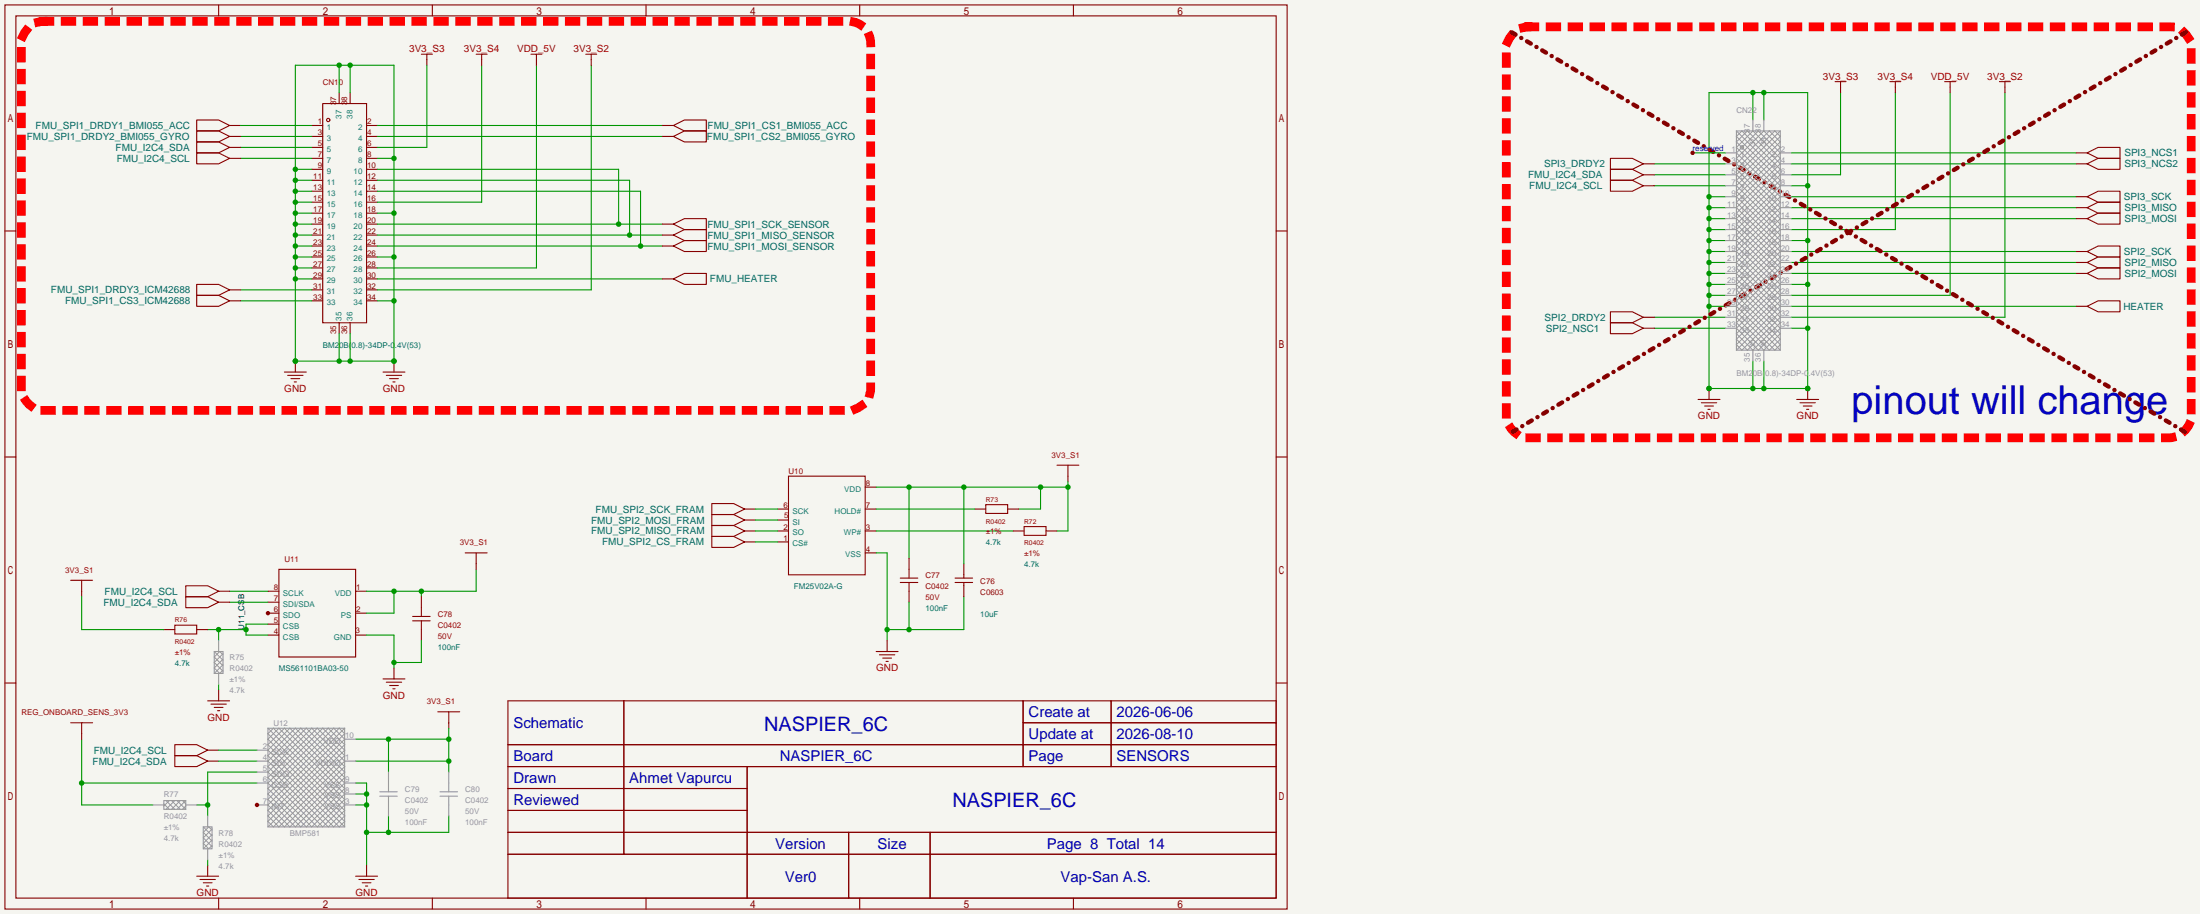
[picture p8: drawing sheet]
<svg xmlns="http://www.w3.org/2000/svg" width="510mm" height="212mm" viewBox="0 0 510 212" stroke-linecap="round" stroke-linejoin="round" font-family="sans-serif">
<path d="M0 0h509.9v211.8h-509.9z" fill="#f5f5f0"/>
<g fill="none" stroke="#850000" stroke-width=".25">
<path d="M1.1 1.1h297.2v209.6h-297.2zM3.7 3.7h292.1v204.5h-292.1zM50.7 1.1v2.6M100.2 1.1v2.6M149.7 1.1v2.6M199.3 1.1v2.6M248.8 1.1v2.6M1.1 53.5h2.6M295.8 53.5h2.5M1.1 105.9h2.6M165 116.7h5.1l2.5 1.3-2.5 1.3h-5.1zM165 119.3h5.1l2.5 1.2-2.5 1.3h-5.1z"/>
<path d="M172.6 118h2.5M180.2 118h2.6M182.8 110.4h17.7v22.8h-17.7zM200.5 118h2.6M200.5 112.9h2.6M245 107.8h5.1M247.5 107.8v3.8M295.8 105.9h2.5M165 124.3h5.1l2.5 1.3-2.5 1.3h-5.1zM165 121.8h5.1l2.5 1.3-2.5 1.2h-5.1zM172.6 125.6h2.5M172.6 123.1h2.5"/>
<path d="M172.6 120.5h2.5M180.2 125.6h2.6M180.2 123.1h2.6M180.2 120.5h2.6M200.5 123.1h2.6M200.5 128.1h2.6M1.1 158.3h2.6M295.8 158.3h2.5M117.7 162.4h178.1v45.8h-178.1zM117.7 172.6h178.1M117.7 177.7h178.1M144.6 162.4v35.6"/>
<path d="M173.2 177.7v30.5M237.1 162.4v15.3M237.1 167.5h58.7M257.5 162.4v15.3M117.7 182.8h55.5M117.7 192.9h178.1M117.7 187.8h55.5M117.7 198h178.1M196.7 192.9v15.3M215.6 192.9v15.3M50.7 208.2v2.5M100.2 208.2v2.5"/>
<path d="M149.7 208.2v2.5M199.3 208.2v2.5M248.8 208.2v2.5"/>
</g>
<path d="M175.1 118h5.1M203.1 112.9h44.4M210.7 112.9v16.5M223.4 112.9v17.8M241.2 112.9v5.1h-5.1M247.5 111.6v11.5h-2.5M175.1 125.6h5.1M175.1 123.1h5.1M175.1 120.5h5.1" fill="none" stroke="#009600" stroke-width=".25"/>
<g fill="#009600">
<circle cx="247.5" cy="112.9" r=".63"/>
<circle cx="241.2" cy="112.9" r=".63"/>
<circle cx="223.4" cy="112.9" r=".63"/>
<circle cx="210.7" cy="112.9" r=".63"/>
</g>
<path d="M208.7 135h4M208.7 134h4M210.7 129.4v4.6M210.7 135v4.6" fill="none" stroke="#850000" stroke-width=".25"/>
<path d="M203.1 118h22.8M203.1 123.1h31.7M203.1 128.1h2.5v20.4M210.7 139.6v6.3M223.4 138.3v7.6h-17.8" fill="none" stroke="#009600" stroke-width=".25"/>
<g fill="#009600">
<circle cx="210.7" cy="145.9" r=".63"/>
<circle cx="205.6" cy="145.9" r=".63"/>
</g>
<g fill="none" stroke="#850000" stroke-width=".25">
<path d="M225.9 118h2.6M228.5 117h5.1v2h-5.1zM233.6 118h2.5M64.6 132h17.8v20.3h-17.8zM82.4 137h2.6M234.8 123.1h2.6M237.4 122h5v2.1h-5zM242.4 123.1h2.6M62.1 142.1h2.5M62.1 147.2h2.5M62.1 144.7h2.5M82.4 142.1h2.6"/>
<path d="M82.4 147.2h2.6M203.1 151h5.1M203.8 151.8h3.6M204.6 152.5h2M205.4 153.3h.5M205.6 148.5v2.5"/>
</g>
<circle cx="62.1" cy="142.1" r=".51" fill="#850000"/>
<path d="M62.1 139.6h2.5M62.1 137h2.5" fill="none" stroke="#850000" stroke-width=".25"/>
<path d="M91.3 137v5.1h-6.3M97.7 137v1.3M110.4 132v5h-25.4" fill="none" stroke="#009600" stroke-width=".25"/>
<g fill="#009600">
<circle cx="91.3" cy="137" r=".63"/>
<circle cx="97.7" cy="137" r=".63"/>
</g>
<path d="M97.7 138.3v4.6M107.8 128.1h5.1M110.4 128.1v3.9M95.6 143.9h4.1M95.6 142.9h4.1M97.7 143.9v4.6" fill="none" stroke="#850000" stroke-width=".25"/>
<path d="M85 147.2h6.3v7.6M97.7 148.5v5h-6.4" fill="none" stroke="#009600" stroke-width=".25"/>
<circle cx="91.3" cy="153.5" r=".63" fill="#009600"/>
<path d="M43.1 135.8h5l2.6 1.2-2.6 1.3h-5zM43.1 138.3h5l2.6 1.3-2.6 1.2h-5zM50.7 137h2.5M50.7 139.6h2.5M88.8 157.4h5.1M89.5 158.1h3.6M90.3 158.9h2M91.1 159.6h.5M91.3 154.8v2.6" fill="none" stroke="#850000" stroke-width=".25"/>
<path d="M53.2 139.6h8.9M53.2 137h8.9M48.1 145.9h8.9M50.7 145.9v2.6M62.1 144.7h-5.1v2.5h5.1" fill="none" stroke="#009600" stroke-width=".25"/>
<g fill="#009600">
<circle cx="57" cy="145.9" r=".63"/>
<circle cx="50.7" cy="145.9" r=".63"/>
</g>
<g fill="none" stroke="#850000" stroke-width=".25">
<path d="M16.4 134.5h5.1M18.9 134.5v3.8M38 145.9h2.5M40.5 144.9h5.1v2h-5.1zM45.6 145.9h2.5M50.7 159.9v2.5M40.5 172.6h5.1l2.5 1.3-2.5 1.2h-5.1zM40.5 175.1h5.1l2.5 1.3-2.5 1.3h-5.1zM48.1 162.4h5.1M48.1 173.9h2.6M48.1 176.4h2.6M48.9 163.2h3.6"/>
<path d="M49.7 164h2M50.4 164.7h.5"/>
</g>
<path d="M18.9 138.3v7.6h19.1M50.7 158.6v1.3M18.9 171.3v15.3h16.5M50.7 173.9h8.9M50.7 176.4h8.9M18.9 181.5h40.7" fill="none" stroke="#009600" stroke-width=".25"/>
<circle cx="18.9" cy="181.5" r=".63" fill="#009600"/>
<path d="M16.4 167.5h5.1M18.9 167.5v3.8M101.5 165h5.1M104 165v3.8" fill="none" stroke="#850000" stroke-width=".25"/>
<path d="M82.4 176.4h21.6M82.4 171.3h21.6M90 171.3v7.6M104 168.8v10.1" fill="none" stroke="#009600" stroke-width=".25"/>
<g fill="#009600">
<circle cx="104" cy="171.3" r=".63"/>
<circle cx="104" cy="176.4" r=".63"/>
<circle cx="90" cy="171.3" r=".63"/>
</g>
<path d="M82.4 181.5h2.6v19M82.4 186.6h2.6M82.4 184h2.6M90 189.1v3.8M104 189.1v3.8h-19" fill="none" stroke="#009600" stroke-width=".25"/>
<g fill="#009600">
<circle cx="90" cy="192.9" r=".63"/>
<circle cx="85" cy="192.9" r=".63"/>
<circle cx="85" cy="186.6" r=".63"/>
<circle cx="85" cy="184" r=".63"/>
</g>
<path d="M82.4 203.1h5.1M83.2 203.8h3.5M83.9 204.6h2.1M84.7 205.4h.5M85 200.5v2.6" fill="none" stroke="#850000" stroke-width=".25"/>
<path d="M59.6 178.9h-11.5v10.2M45.6 186.6h2.5" fill="none" stroke="#009600" stroke-width=".25"/>
<circle cx="48.1" cy="186.6" r=".63" fill="#009600"/>
<g fill="none" stroke="#850000" stroke-width=".25">
<path d="M45.6 35.4h5.1l2.5 1.3-2.5 1.3h-5.1zM45.6 32.9h5.1l2.5 1.3-2.5 1.2h-5.1zM53.2 34.2h2.6M53.2 36.7h2.6M72.3 29.1h2.5M72.3 31.6h2.5M72.3 34.2h2.5M72.3 36.7h2.5M72.3 39.2h2.5M74.8 24h10.2v50.8h-10.2zM78.6 21.5v2.5M81.2 21.5v2.5"/>
<path d="M85 29.1h2.5M85 31.6h2.5M85 34.2h2.5M85 36.7h2.5M85 39.2h2.5M72.3 41.8h2.5M72.3 44.3h2.5M72.3 59.6h2.5M72.3 46.9h2.5M72.3 57h2.5M72.3 49.4h2.5M72.3 54.5h2.5"/>
<path d="M72.3 51.9h2.5M85 41.8h2.5M85 44.3h2.5M85 59.6h2.5M85 46.9h2.5M85 57h2.5M85 49.4h2.5M85 54.5h2.5M85 51.9h2.5M72.3 69.7h2.5M72.3 67.2h2.5M72.3 64.6h2.5"/>
<path d="M72.3 62.1h2.5M78.6 74.8v2.5M81.2 74.8v2.5M85 69.7h2.5M85 67.2h2.5M85 64.6h2.5M85 62.1h2.5M45.6 203.1h5.1M46.4 203.8h3.5M47.1 204.6h2M47.9 205.4h.5M48.1 200.5v2.6"/>
<circle cx="76.1" cy="27.8" r=".38"/>
</g>
<path d="M55.8 31.6h16.5M55.8 34.2h16.5M55.8 36.7h16.5M87.5 39.2h55.9v12.7M87.5 51.9h66M55.8 67.2h16.5M55.8 69.7h16.5M48.1 199.3v1.2" fill="none" stroke="#009600" stroke-width=".25"/>
<circle cx="143.4" cy="51.9" r=".63" fill="#009600"/>
<path d="M87.5 41.8h58.4v12.7M87.5 54.5h66" fill="none" stroke="#009600" stroke-width=".25"/>
<circle cx="145.9" cy="54.5" r=".63" fill="#009600"/>
<g fill="none" stroke="#009600" stroke-width=".25">
<path d="M68.5 15.1h22.8v68.6h-22.8zM78.6 15.1v6.4M81.2 15.1v6.4M98.9 15.1v19.1h-11.4M68.5 39.2h3.8M87.5 29.1h66M87.5 31.6h66M87.5 36.7h3.8M68.5 59.6h3.8M68.5 57h3.8M68.5 54.5h3.8M68.5 51.9h3.8"/>
<path d="M68.5 49.4h3.8M68.5 46.9h3.8M68.5 44.3h3.8M68.5 41.8h3.8M87.5 59.6h3.8M87.5 49.4h3.8M68.5 64.6h3.8M68.5 62.1h3.8M78.6 77.3v6.4M81.2 77.3v6.4M87.5 69.7h3.8"/>
</g>
<g fill="#009600">
<circle cx="78.6" cy="83.7" r=".63"/>
<circle cx="68.5" cy="83.7" r=".63"/>
<circle cx="68.5" cy="64.6" r=".63"/>
<circle cx="68.5" cy="62.1" r=".63"/>
<circle cx="68.5" cy="59.6" r=".63"/>
<circle cx="68.5" cy="57" r=".63"/>
<circle cx="68.5" cy="54.5" r=".63"/>
<circle cx="68.5" cy="51.9" r=".63"/>
<circle cx="68.5" cy="49.4" r=".63"/>
<circle cx="68.5" cy="46.9" r=".63"/>
<circle cx="68.5" cy="44.3" r=".63"/>
<circle cx="68.5" cy="41.8" r=".63"/>
<circle cx="68.5" cy="39.2" r=".63"/>
<circle cx="78.6" cy="15.1" r=".63"/>
<circle cx="81.2" cy="15.1" r=".63"/>
<circle cx="91.3" cy="36.7" r=".63"/>
<circle cx="91.3" cy="49.4" r=".63"/>
<circle cx="91.3" cy="59.6" r=".63"/>
<circle cx="91.3" cy="69.7" r=".63"/>
<circle cx="91.3" cy="83.7" r=".63"/>
<circle cx="81.2" cy="83.7" r=".63"/>
</g>
<path d="M111.6 15.1v31.8h-24.1M124.3 15.1v47h-36.8M137 15.1v52.1h-49.5" fill="none" stroke="#009600" stroke-width=".25"/>
<path d="M97.7 12.6h2.5M98.9 12.6v2.5M110.4 12.6h2.5M111.6 12.6v2.5M123.1 12.6h2.5M124.3 12.6v2.5M135.8 12.6h2.5M137 12.6v2.5M68.5 83.7v2.5" fill="none" stroke="#850000" stroke-width=".25"/>
<circle cx="68.5" cy="83.7" r=".63" fill="#009600"/>
<path d="M65.9 86.2h5.1M66.7 87h3.5M67.4 87.8h2.1M68.2 88.5h.5M91.3 83.7v2.5" fill="none" stroke="#850000" stroke-width=".25"/>
<circle cx="91.3" cy="83.7" r=".63" fill="#009600"/>
<path d="M88.8 86.2h5.1M89.5 87h3.6M90.3 87.8h2M91.1 88.5h.5" fill="none" stroke="#850000" stroke-width=".25"/>
<path d="M87.5 44.3h61v12.7M87.5 57h66" fill="none" stroke="#009600" stroke-width=".25"/>
<circle cx="148.5" cy="57" r=".63" fill="#009600"/>
<g fill="none" stroke="#009600" stroke-width=".25">
<path d="M383.4 38h16.5M396.1 21.5h22.9v68.5h-22.9zM406.3 21.5v6.3M408.8 21.5v6.3M415.2 38h66M415.2 35.4h66M426.6 21.5v19h-11.4M383.4 40.5h16.5M383.4 43.1h16.5M396.1 45.6h3.8M396.1 48.1h3.8M396.1 58.3h3.8"/>
<path d="M396.1 55.8h3.8M396.1 53.2h3.8M396.1 50.7h3.8M415.2 43.1h3.8M415.2 45.6h66M415.2 48.1h66M415.2 55.8h3.8M87.5 64.6h66M383.4 73.5h16.5M383.4 76.1h16.5M396.1 71h3.8M396.1 68.5h3.8"/>
<path d="M396.1 65.9h3.8M396.1 63.4h3.8M396.1 60.8h3.8M415.2 76.1h3.8M415.2 65.9h3.8M406.3 83.7v6.3M408.8 83.7v6.3"/>
</g>
<g fill="none" stroke="#850000" stroke-width=".25">
<path d="M45.6 27.8h5.1l2.5 1.3-2.5 1.3h-5.1zM45.6 30.4h5.1l2.5 1.2-2.5 1.3h-5.1zM53.2 31.6h2.6M53.2 29.1h2.6M153.5 31.6h2.6M153.5 29.1h2.6M156.1 31.6l2.5-1.2h5.1v2.5h-5.1zM156.1 29.1l2.5-1.3h5.1v2.6h-5.1zM373.3 36.7h5l2.6 1.3-2.6 1.2h-5zM373.3 39.2h5l2.6 1.3-2.6 1.3h-5zM380.9 38h2.5M481.2 38h2.5"/>
<path d="M481.2 35.4h2.5M483.7 38l2.6-1.3h5.1v2.5h-5.1zM483.7 35.4l2.6-1.2h5.1v2.5h-5.1zM153.5 51.9h2.6M153.5 54.5h2.6M153.5 57h2.6M156.1 51.9l2.5-1.2h5.1v2.5h-5.1zM156.1 54.5l2.5-1.3h5.1v2.6h-5.1zM156.1 57l2.5-1.2h5.1v2.5h-5.1zM373.3 41.8h5l2.6 1.3-2.6 1.2h-5zM380.9 43.1h2.5M380.9 40.5h2.5"/>
<path d="M481.2 48.1h2.5M481.2 45.6h2.5M483.7 48.1l2.6-1.2h5.1v2.5h-5.1zM483.7 45.6l2.6-1.3h5.1v2.6h-5.1zM45.6 68.5h5.1l2.5 1.2-2.5 1.3h-5.1zM45.6 65.9h5.1l2.5 1.3-2.5 1.3h-5.1zM53.2 69.7h2.6M53.2 67.2h2.6M153.5 64.6h2.6M156.1 64.6l2.5-1.2h5.1v2.5h-5.1zM373.3 74.8h5l2.6 1.3-2.6 1.2h-5zM373.3 72.3h5l2.6 1.2-2.6 1.3h-5z"/>
<path d="M380.9 76.1h2.5M380.9 73.5h2.5"/>
</g>
<path d="M10 5h186.7a5.1 5.1 0 0 1 5.1 5v80a5.4 5.4 0 0 1-5.1 5.1h-186.7a5.4 5.4 0 0 1-5-5.1v-80a5.4 5.4 0 0 1 5-5" fill="none" stroke="#f00" stroke-width="2" stroke-dasharray="1.5 3.6"/>
<g fill="#009600">
<circle cx="406.3" cy="90" r=".63"/>
<circle cx="396.1" cy="90" r=".63"/>
<circle cx="396.1" cy="71" r=".63"/>
<circle cx="396.1" cy="68.5" r=".63"/>
<circle cx="396.1" cy="65.9" r=".63"/>
<circle cx="396.1" cy="63.4" r=".63"/>
<circle cx="396.1" cy="60.8" r=".63"/>
<circle cx="396.1" cy="58.3" r=".63"/>
<circle cx="396.1" cy="55.8" r=".63"/>
<circle cx="396.1" cy="53.2" r=".63"/>
<circle cx="396.1" cy="50.7" r=".63"/>
<circle cx="396.1" cy="48.1" r=".63"/>
<circle cx="396.1" cy="45.6" r=".63"/>
<circle cx="406.3" cy="21.5" r=".63"/>
<circle cx="408.8" cy="21.5" r=".63"/>
<circle cx="419" cy="43.1" r=".63"/>
<circle cx="419" cy="55.8" r=".63"/>
<circle cx="419" cy="65.9" r=".63"/>
<circle cx="419" cy="76.1" r=".63"/>
<circle cx="419" cy="90" r=".63"/>
<circle cx="408.8" cy="90" r=".63"/>
</g>
<path d="M439.3 21.5v31.7h-24.1M452 21.5v47h-36.8M464.7 21.5v52h-49.5" fill="none" stroke="#009600" stroke-width=".25"/>
<path d="M425.3 18.9h2.6M426.6 18.9v2.6M438 18.9h2.6M439.3 18.9v2.6M450.7 18.9h2.6M452 18.9v2.6M463.4 18.9h2.6M464.7 18.9v2.6M396.1 90v2.6" fill="none" stroke="#850000" stroke-width=".25"/>
<circle cx="396.1" cy="90" r=".63" fill="#009600"/>
<path d="M393.6 92.6h5.1M394.3 93.3h3.6M395.1 94.1h2M395.9 94.9h.5M419 90v2.6" fill="none" stroke="#850000" stroke-width=".25"/>
<circle cx="419" cy="90" r=".63" fill="#009600"/>
<g fill="none" stroke="#850000" stroke-width=".25">
<path d="M481.2 50.7h2.5M481.2 58.3h2.5M483.7 50.7l2.6-1.3h5.1v2.5h-5.1zM483.7 58.3l2.6-1.3h5.1v2.6h-5.1zM481.2 60.8h2.5M481.2 63.4h2.5M481.2 71h2.5M483.7 60.8l2.6-1.2h5.1v2.5h-5.1zM483.7 63.4l2.6-1.3h5.1v2.5h-5.1zM483.7 71l2.6-1.3h5.1v2.6h-5.1zM416.4 92.6h5.1M417.2 93.3h3.6"/>
<path d="M418 94.1h2M418.7 94.9h.5"/>
</g>
<path d="M415.2 50.7h66M415.2 58.3h66M415.2 60.8h66M415.2 63.4h66M415.2 71h66" fill="none" stroke="#009600" stroke-width=".25"/>
<path d="M354.2 6.2h148.6a5.1 5.1 0 0 1 5.1 5.1v85.1a5.4 5.4 0 0 1-5.1 5.1h-148.6a5.4 5.4 0 0 1-5.1-5.1v-85.1a5.4 5.4 0 0 1 5.1-5.1" fill="none" stroke="#f00" stroke-width="2" stroke-dasharray="1.5 3.6"/>
<g fill="#0f0" stroke="#850000" stroke-width="1" stroke-dasharray="1 1.5 0 1.5">
<path d="M350.4 7.5l156.2 92.7z"/>
<path d="M350.4 100.2l156.2-92.7z"/>
</g>
<path d="M55.8 29.1h16.5M392.3 35.4h7.6" fill="none" stroke="#009600" stroke-width=".25"/>
<circle cx="392.3" cy="35.4" r=".51" fill="#850000"/>
<g fill="none" stroke="#999" stroke-width=".25">
<path d="M399.9 35.4h2.6M399.9 38h2.6M402.5 30.4h10.1v50.8h-10.1zM406.3 27.8v2.6M408.8 27.8v2.6M412.6 35.4h2.6M412.6 38h2.6M399.9 40.5h2.6M399.9 43.1h2.6M399.9 45.6h2.6M399.9 48.1h2.6M399.9 50.7h2.6"/>
<path d="M399.9 53.2h2.6M399.9 55.8h2.6M399.9 58.3h2.6M412.6 40.5h2.6M412.6 43.1h2.6M412.6 45.6h2.6M412.6 48.1h2.6M412.6 50.7h2.6M412.6 53.2h2.6M412.6 55.8h2.6M412.6 58.3h2.6M399.9 76.1h2.6"/>
<path d="M399.9 73.5h2.6M399.9 71h2.6M399.9 68.5h2.6M399.9 65.9h2.6M399.9 63.4h2.6M399.9 60.8h2.6M412.6 76.1h2.6M412.6 73.5h2.6M412.6 71h2.6M412.6 68.5h2.6M412.6 65.9h2.6M412.6 63.4h2.6"/>
<path d="M412.6 60.8h2.6M406.3 81.2v2.5M408.8 81.2v2.5M49.7 151h2v5.1h-2zM50.7 148.5v2.5M50.7 156.1v2.5M59.6 176.4h2.5M59.6 173.9h2.5M59.6 178.9h2.5M62.1 168.8h17.8v22.8h-17.8zM79.9 176.4h2.5M104 178.9v4.6"/>
<path d="M35.4 186.6h2.6M38 185.5h5.1v2.1h-5.1zM43.1 186.6h2.5M47.1 191.6h2v5.1h-2zM48.1 189.1v2.5M48.1 196.7v2.6M59.6 186.6h2.5M59.6 181.5h2.5M79.9 186.6h2.5M102 184.5h4M102 183.5h4M104 184.5v4.6"/>
<circle cx="403.7" cy="34.2" r=".38"/>
</g>
<g fill="none" stroke="#999" stroke-width=".23">
<path d="M402.5 32.9l2.5-2.5 7.6 7.6-10.1 10.1 10.1 10.2-10.1 10.2 10.1 10.1-2.5 2.6-7.6-7.7 10.1-10.1-10.1-10.2 10.1-10.1zM402.5 34.2l3.8-3.8 6.3 6.3-10.1 10.2 10.1 10.1-10.1 10.2 10.1 10.1-3.8 3.9-6.3-6.4 10.1-10.2-10.1-10.1 10.1-10.2zM402.5 35.4l5-5 5.1 5-10.1 10.2 10.1 10.2-10.1 10.1 10.1 10.2-5.1 5.1-5-5.1 10.1-10.2-10.1-10.1 10.1-10.2zM402.5 36.7l6.3-6.3 3.8 3.8-10.1 10.1 10.1 10.2-10.1 10.1 10.1 10.2-6.3 6.4-3.8-3.9 10.1-10.1-10.1-10.2 10.1-10.1zM402.5 39.2l8.9-8.8 1.2 1.2-10.1 10.2 10.1 10.1-10.1 10.2 10.1 10.2-8.9 8.9-1.2-1.3 10.1-10.2-10.1-10.1 10.1-10.2zM402.5 30.4l10.1 10.1-10.1 10.2 10.1 10.1-10.1 10.2 10.1 10.2M403.7 30.4l8.9 8.8-10.1 10.2 10.1 10.2-10.1 10.1 10.1 10.2-1.2 1.3-8.9-8.9 10.1-10.2-10.1-10.2 10.1-10.1-10.1-10.2zM403.9 33.8l.2 .2M404.1 34.3l-.2 .2M410.1 30.4l2.5 2.5-10.1 10.2 10.1 10.1-10.1 10.2 10.1 10.1-7.6 7.7-2.5-2.6 10.1-10.1-10.1-10.2 10.1-10.2-10.1-10.1zM412.6 30.4l-10.1 10.1 10.1 10.2-10.1 10.1 10.1 10.2-10.1 10.2M49.7 151l2 2"/>
<path d="M51.7 151.8l-.8-.8-1.2 1.3 2 2M51.7 151.5l-2 2 2 2.1M51.7 152.8l-2 2 1.2 1.3 .8-.8M51.7 154.1l-2 2M62.1 170.1l1.3-1.3 16.5 16.5-6.4 6.3-11.4-11.4 11.4-11.4 6.4 6.3-16.5 16.5-1.3-1.2 17.8-17.8-3.8-3.8-14 14 8.9 8.8 8.9-8.8-14-14-3.8 3.8 17.8 17.8-1.3 1.2-16.5-16.5 6.4-6.3 11.4 11.4-11.4 11.4-6.4-6.3 16.5-16.5 1.3 1.3-17.8 17.7 3.8 3.8 14-13.9-8.9-8.9-8.9 8.9 14 13.9 3.8-3.8zM62.1 168.8l17.8 17.8-5.1 5-12.7-12.7 10.2-10.1 7.6 7.6-15.3 15.2-2.5-2.5 17.8-17.8-2.6-2.5-15.2 15.2 7.6 7.6 10.2-10.1-12.7-12.7-5.1 5.1 17.8 17.7M79.9 168.8l-17.8 17.8 5.1 5 12.7-12.7-10.2-10.1-7.6 7.6 15.2 15.2 2.6-2.5-17.8-17.8 2.5-2.5 15.3 15.2-7.6 7.6-10.2-10.1 12.7-12.7 5.1 5.1-17.8 17.7M38 186.3l1.2 1.3M38.5 185.5l2 2.1M39.2 185.5l-1.2 1.3M39.8 185.5l2 2.1M40.5 185.5l-2 2.1"/>
<path d="M41 185.5l2.1 2.1M41.8 185.5l-2 2.1M42.3 185.5l.8 .8M43.1 185.5l-2.1 2.1M43.1 186.8l-.8 .8M47.1 191.6l2 2.1M49.1 193.4l-2 2.1 1.3 1.2 .7-.7M49.1 192.2l-2 2 2 2M49.1 192.4l-.7-.8-1.3 1.3 2 2M49.1 194.7l-2 2"/>
</g>
<circle cx="59.6" cy="186.6" r=".51" fill="#850000"/>
<path d="M79.9 171.3h2.5M90 178.9v4.6M79.9 184h2.5M79.9 181.5h2.5M88 184.5h4.1M88 183.5h4.1M90 184.5v4.6" fill="none" stroke="#999" stroke-width=".25"/>
<path d="M221.4 135h4M221.4 134h4M223.4 130.7v3.3M223.4 135v3.3" fill="none" stroke="#850000" stroke-width=".25"/>
<text font-size="9.2" fill="#0000c2" x="429.1" y="95.9">pinout will change</text>
<g font-size="4.6" fill="#0000c2">
<text x="177.1" y="169.4">NASPIER_6C</text>
<text x="220.7" y="187.1">NASPIER_6C</text>
</g>
<g font-size="3.5" fill="#0000c2">
<text x="238.4" y="166.2">Create at</text>
<text x="258.8" y="166.2">2026-06-06</text>
<text x="119" y="168.8">Schematic</text>
<text x="238.4" y="171.3">Update at</text>
<text x="258.8" y="171.3">2026-08-10</text>
<text x="119" y="176.4">Board</text>
<text x="180.7" y="176.4">NASPIER_6C</text>
<text x="238.4" y="176.4">Page</text>
<text x="258.8" y="176.4">SENSORS</text>
<text x="119" y="181.5">Drawn</text>
<text x="145.9" y="181.5">Ahmet Vapurcu</text>
<text x="119" y="186.6">Reviewed</text>
<text x="179.7" y="196.7">Version</text>
<text x="203.4" y="196.7">Size</text>
<text x="242.6" y="196.7">Page 8 Total 14</text>
<text x="181.9" y="204.3">Ver0</text>
<text x="245.8" y="204.3">Vap-San A.S.</text>
</g>
<g font-size="2.3" fill="#a90000">
<text x="94.8" y="12.1">3V3_S3</text>
<text x="107.5" y="12.1">3V3_S4</text>
<text x="119.8" y="12.1">VDD_5V</text>
<text x="132.9" y="12.1">3V3_S2</text>
<text x="422.5" y="18.5">3V3_S3</text>
<text x="435.2" y="18.5">3V3_S4</text>
<text x="447.5" y="18.5">VDD_5V</text>
<text x="460.6" y="18.5">3V3_S2</text>
<text x="65.9" y="90.9">GND</text>
<text x="88.7" y="90.9">GND</text>
<text x="393.5" y="97.2">GND</text>
<text x="416.4" y="97.2">GND</text>
<text x="203" y="155.6">GND</text>
<text x="88.7" y="162">GND</text>
<text x="48.1" y="167.1">GND</text>
<text x="45.6" y="207.7">GND</text>
<text x="82.4" y="207.7">GND</text>
</g>
<g font-size="2.3" fill="#006464">
<text x="8.3" y="29.9">FMU_SPI1_DRDY1_BMI055_ACC</text>
<text x="164" y="29.9">FMU_SPI1_CS1_BMI055_ACC</text>
<text x="6.2" y="32.4">FMU_SPI1_DRDY2_BMI055_GYRO</text>
<text x="26.8" y="35">FMU_I2C4_SDA</text>
<text x="163.9" y="32.4">FMU_SPI1_CS2_BMI055_GYRO</text>
<text x="27.1" y="37.5">FMU_I2C4_SCL</text>
<text x="354.2" y="41.3">FMU_I2C4_SDA</text>
<text x="357.9" y="38.8">SPI3_DRDY2</text>
<text x="492.4" y="38.8">SPI3_NCS2</text>
<text x="492.4" y="36.2">SPI3_NCS1</text>
<text x="354.5" y="43.9">FMU_I2C4_SCL</text>
<text x="492.3" y="46.4">SPI3_SCK</text>
<text x="164" y="52.8">FMU_SPI1_SCK_SENSOR</text>
<text x="492.4" y="48.9">SPI3_MISO</text>
<text x="492.4" y="51.5">SPI3_MOSI</text>
<text x="164" y="55.3">FMU_SPI1_MISO_SENSOR</text>
<text x="164" y="57.8">FMU_SPI1_MOSI_SENSOR</text>
<text x="492.3" y="59.1">SPI2_SCK</text>
<text x="164.6" y="65.5">FMU_HEATER</text>
<text x="492.4" y="61.6">SPI2_MISO</text>
<text x="492.4" y="64.2">SPI2_MOSI</text>
<text x="11.8" y="68">FMU_SPI1_DRDY3_ICM42688</text>
<text x="15.1" y="70.5">FMU_SPI1_CS3_ICM42688</text>
<text x="492.2" y="71.8">HEATER</text>
<text x="358" y="74.3">SPI2_DRDY2</text>
<text x="358.3" y="76.9">SPI2_NSC1</text>
<text x="138" y="118.8">FMU_SPI2_SCK_FRAM</text>
<text x="137" y="123.9">FMU_SPI2_MISO_FRAM</text>
<text x="137" y="121.3">FMU_SPI2_MOSI_FRAM</text>
<text x="139.6" y="126.4">FMU_SPI2_CS_FRAM</text>
<text x="24.3" y="137.8">FMU_I2C4_SCL</text>
<text x="24" y="140.4">FMU_I2C4_SDA</text>
<text x="21.5" y="177.2">FMU_I2C4_SDA</text>
<text x="21.7" y="174.7">FMU_I2C4_SCL</text>
</g>
<g font-size="1.8" fill="#a90000">
<text x="74.8" y="19.7">CN10</text>
<text x="243.7" y="106.1">3V3_S1</text>
<text x="182.8" y="109.9">U10</text>
<text x="228.5" y="123.9">±1%</text>
<text x="65.9" y="130.2">U11</text>
<text x="106.6" y="126.4">3V3_S1</text>
<text x="237.4" y="129">±1%</text>
<text x="15.1" y="132.8">3V3_S1</text>
<text x="214.5" y="134">C77</text>
<text x="214.5" y="136.6">C0402</text>
<text x="227.2" y="135.3">C76</text>
<text x="227.2" y="137.8">C0603</text>
<text x="101.5" y="142.9">C78</text>
<text x="214.5" y="139.1">50V</text>
<text x="101.5" y="145.5">C0402</text>
<text x="101.5" y="148">50V</text>
<text x="40.5" y="151.8">±1%</text>
<text x="5" y="165.8">REG_ONBOARD_SENS_3V3</text>
<text x="98.9" y="163.2">3V3_S1</text>
</g>
<g font-size="1.8" fill="#840000">
<text x="73.6" y="28.9">1</text>
<text x="77.9" y="24.4" transform="rotate(-90 77.9 24.4)">37</text>
<text x="80.4" y="24.4" transform="rotate(-90 80.4 24.4)">38</text>
<text x="85.1" y="28.9">2</text>
<text x="73.6" y="31.4">3</text>
<text x="73.6" y="33.9">5</text>
<text x="85.1" y="33.9">6</text>
<text x="85.1" y="31.4">4</text>
<text x="72.6" y="41.6">11</text>
<text x="73.6" y="36.5">7</text>
<text x="73.6" y="39">9</text>
<text x="85.1" y="41.6">12</text>
<text x="85.1" y="39">10</text>
<text x="85.1" y="36.5">8</text>
<text x="72.6" y="44.1">13</text>
<text x="72.6" y="46.6">15</text>
<text x="85.1" y="46.6">16</text>
<text x="85.1" y="44.1">14</text>
<text x="72.6" y="49.2">17</text>
<text x="72.6" y="51.7">19</text>
<text x="85.1" y="51.7">20</text>
<text x="85.1" y="49.2">18</text>
<text x="72.6" y="54.3">21</text>
<text x="72.6" y="56.8">23</text>
<text x="72.6" y="59.3">25</text>
<text x="85.1" y="59.3">26</text>
<text x="85.1" y="56.8">24</text>
<text x="85.1" y="54.3">22</text>
<text x="72.6" y="61.9">27</text>
<text x="72.6" y="64.4">29</text>
<text x="85.1" y="64.4">30</text>
<text x="85.1" y="61.9">28</text>
<text x="72.6" y="67">31</text>
<text x="72.6" y="69.5">33</text>
<text x="85.1" y="69.5">34</text>
<text x="85.1" y="67">32</text>
<text x="77.9" y="77.5" transform="rotate(-90 77.9 77.5)">35</text>
<text x="80.4" y="77.5" transform="rotate(-90 80.4 77.5)">36</text>
<text x="200.7" y="112.7">8</text>
<text x="181.6" y="117.8">6</text>
<text x="200.7" y="117.8">7</text>
<text x="181.6" y="125.4">1</text>
<text x="181.6" y="122.8">2</text>
<text x="181.7" y="120.1">5</text>
<text x="200.7" y="122.8">3</text>
<text x="200.7" y="127.9">4</text>
<text x="63.5" y="136.8">8</text>
<text x="82.5" y="136.8">1</text>
<text x="63.5" y="141.9">6</text>
<text x="63.5" y="139.3">7</text>
<text x="82.5" y="141.9">2</text>
<text x="63.5" y="147">4</text>
<text x="63.5" y="144.4">5</text>
<text x="82.4" y="146.7">3</text>
</g>
<g font-size="1.8" fill="#008484">
<text x="79.2" y="27.5" transform="rotate(-90 79.2 27.5)">37</text>
<text x="81.7" y="27.5" transform="rotate(-90 81.7 27.5)">38</text>
<text x="75.7" y="30.1">1</text>
<text x="75.7" y="32.7">3</text>
<text x="75.7" y="35.2">5</text>
<text x="83" y="35.2">6</text>
<text x="83" y="32.7">4</text>
<text x="83" y="30.1">2</text>
<text x="75.7" y="37.7">7</text>
<text x="75.7" y="40.3">9</text>
<text x="82" y="40.3">10</text>
<text x="83" y="37.7">8</text>
<text x="75.7" y="42.8">11</text>
<text x="75.7" y="45.4">13</text>
<text x="75.7" y="47.9">15</text>
<text x="82" y="47.9">16</text>
<text x="82" y="45.4">14</text>
<text x="82" y="42.8">12</text>
<text x="75.7" y="50.4">17</text>
<text x="75.7" y="53">19</text>
<text x="82" y="53">20</text>
<text x="82" y="50.4">18</text>
<text x="75.7" y="55.5">21</text>
<text x="75.7" y="58.1">23</text>
<text x="82" y="58.1">24</text>
<text x="82" y="55.5">22</text>
<text x="75.7" y="60.6">25</text>
<text x="75.7" y="63.1">27</text>
<text x="75.7" y="65.7">29</text>
<text x="82" y="65.7">30</text>
<text x="82" y="63.1">28</text>
<text x="82" y="60.6">26</text>
<text x="75.7" y="68.2">31</text>
<text x="75.7" y="70.8">33</text>
<text x="82" y="70.8">34</text>
<text x="82" y="68.2">32</text>
<text x="79.2" y="74.3" transform="rotate(-90 79.2 74.3)">35</text>
<text x="81.7" y="74.3" transform="rotate(-90 81.7 74.3)">36</text>
<text x="195.7" y="113.9">VDD</text>
<text x="183.7" y="119">SCK</text>
<text x="193.4" y="119">HOLD#</text>
<text x="183.7" y="124.1">SO</text>
<text x="183.7" y="121.6">SI</text>
<text x="195.6" y="124.1">WP#</text>
<text x="183.7" y="126.6">CS#</text>
<text x="195.9" y="129.2">VSS</text>
<text x="65.6" y="143.2">SDO</text>
<text x="65.6" y="140.6">SDI/SDA</text>
<text x="65.6" y="138.1">SCLK</text>
<text x="77.6" y="138.1">VDD</text>
<text x="79" y="143.2">PS</text>
<text x="65.6" y="148.2">CSB</text>
<text x="65.6" y="145.7">CSB</text>
<text x="77.4" y="148.2">GND</text>
</g>
<g font-size="1.8" fill="#999">
<text x="402.5" y="26.1">CN22</text>
<text x="401.3" y="35.2">1</text>
<text x="405.6" y="30.7" transform="rotate(-90 405.6 30.7)">37</text>
<text x="406.8" y="33.8" transform="rotate(-90 406.8 33.8)">37</text>
<text x="408.1" y="30.7" transform="rotate(-90 408.1 30.7)">38</text>
<text x="409.4" y="33.8" transform="rotate(-90 409.4 33.8)">38</text>
<text x="412.7" y="35.2">2</text>
<text x="401.3" y="37.7">3</text>
<text x="401.3" y="40.3">5</text>
<text x="403.4" y="36.5">1</text>
<text x="403.4" y="39">3</text>
<text x="403.4" y="41.6">5</text>
<text x="410.7" y="41.6">6</text>
<text x="410.7" y="39">4</text>
<text x="410.7" y="36.5">2</text>
<text x="412.7" y="40.3">6</text>
<text x="412.7" y="37.7">4</text>
<text x="400.3" y="47.9">11</text>
<text x="401.3" y="42.8">7</text>
<text x="401.3" y="45.4">9</text>
<text x="403.4" y="44.1">7</text>
<text x="403.4" y="46.6">9</text>
<text x="409.6" y="46.6">10</text>
<text x="410.7" y="44.1">8</text>
<text x="412.7" y="47.9">12</text>
<text x="412.7" y="45.4">10</text>
<text x="412.7" y="42.8">8</text>
<text x="400.3" y="50.4">13</text>
<text x="400.3" y="53">15</text>
<text x="403.4" y="49.2">11</text>
<text x="403.4" y="51.7">13</text>
<text x="409.6" y="51.7">14</text>
<text x="409.6" y="49.2">12</text>
<text x="412.7" y="53">16</text>
<text x="412.7" y="50.4">14</text>
<text x="400.3" y="55.5">17</text>
<text x="400.3" y="58.1">19</text>
<text x="403.4" y="54.3">15</text>
<text x="403.4" y="56.8">17</text>
<text x="403.4" y="59.3">19</text>
<text x="409.6" y="59.3">20</text>
<text x="409.6" y="56.8">18</text>
<text x="409.6" y="54.3">16</text>
<text x="412.7" y="58.1">20</text>
<text x="412.7" y="55.5">18</text>
<text x="400.3" y="60.6">21</text>
<text x="400.3" y="63.1">23</text>
<text x="400.3" y="65.7">25</text>
<text x="403.4" y="61.9">21</text>
<text x="403.4" y="64.4">23</text>
<text x="409.6" y="64.4">24</text>
<text x="409.6" y="61.9">22</text>
<text x="412.7" y="65.7">26</text>
<text x="412.7" y="63.1">24</text>
<text x="412.7" y="60.6">22</text>
<text x="400.3" y="68.2">27</text>
<text x="400.3" y="70.8">29</text>
<text x="403.4" y="67">25</text>
<text x="403.4" y="69.5">27</text>
<text x="409.6" y="69.5">28</text>
<text x="409.6" y="67">26</text>
<text x="412.7" y="70.8">30</text>
<text x="412.7" y="68.2">28</text>
<text x="400.3" y="73.3">31</text>
<text x="400.3" y="75.8">33</text>
<text x="403.4" y="72">29</text>
<text x="403.4" y="74.6">31</text>
<text x="403.4" y="77.1">33</text>
<text x="409.6" y="77.1">34</text>
<text x="409.6" y="74.6">32</text>
<text x="409.6" y="72">30</text>
<text x="412.7" y="75.8">34</text>
<text x="412.7" y="73.3">32</text>
<text x="405.6" y="83.8" transform="rotate(-90 405.6 83.8)">35</text>
<text x="406.8" y="80.7" transform="rotate(-90 406.8 80.7)">35</text>
<text x="408.1" y="83.8" transform="rotate(-90 408.1 83.8)">36</text>
<text x="409.4" y="80.7" transform="rotate(-90 409.4 80.7)">36</text>
<text x="402.5" y="87">BM20B(0.8)-34DP-0.4V(53)</text>
<text x="53.2" y="153.1">R75</text>
<text x="53.2" y="155.6">R0402</text>
<text x="53.2" y="158.2">±1%</text>
<text x="53.2" y="160.7">4.7k</text>
<text x="60.9" y="173.6">2</text>
<text x="63.4" y="168.3">U12</text>
<text x="75" y="172.4">VDD</text>
<text x="80" y="171.1">10</text>
<text x="60.9" y="176.2">4</text>
<text x="60.9" y="178.7">5</text>
<text x="63" y="174.9">SCK</text>
<text x="63" y="177.4">SDI</text>
<text x="63" y="180">SDO</text>
<text x="73.1" y="177.4">VDDIO</text>
<text x="80" y="176.2">1</text>
<text x="38" y="184.8">R77</text>
<text x="60.9" y="181.3">6</text>
<text x="63" y="182.5">CSB</text>
<text x="75.2" y="185.1">VSS</text>
<text x="75.2" y="182.5">VSS</text>
<text x="80" y="183.8">8</text>
<text x="80" y="181.3">9</text>
<text x="93.9" y="183.6">C79</text>
<text x="107.8" y="183.6">C80</text>
<text x="38" y="189.9">R0402</text>
<text x="60.9" y="186.3">7</text>
<text x="63" y="187.6">INT</text>
<text x="75.2" y="187.6">VSS</text>
<text x="80" y="186.3">3</text>
<text x="93.9" y="186.1">C0402</text>
<text x="93.9" y="188.6">50V</text>
<text x="93.9" y="191.2">100nF</text>
<text x="107.8" y="186.1">C0402</text>
<text x="107.8" y="188.6">50V</text>
<text x="107.8" y="191.2">100nF</text>
<text x="38" y="192.5">±1%</text>
<text x="38" y="195">4.7k</text>
<text x="50.7" y="193.7">R78</text>
<text x="50.7" y="196.3">R0402</text>
<text x="67.2" y="193.7">BMP581</text>
<text x="50.7" y="198.8">±1%</text>
<text x="50.7" y="201.3">4.7k</text>
</g>
<text font-size="1.8" fill="#0000c2" x="392.3" y="35">reserved</text>
<g font-size="1.8" fill="#006464">
<text x="74.8" y="80.7">BM20B(0.8)-34DP-0.4V(53)</text>
<text x="228.5" y="126.4">4.7k</text>
<text x="237.4" y="131.5">4.7k</text>
<text x="184" y="136.6">FM25V02A-G</text>
<text x="214.5" y="141.7">100nF</text>
<text x="227.2" y="142.9">10uF</text>
<text x="40.5" y="154.4">4.7k</text>
<text x="64.6" y="155.6">MS561101BA03-50</text>
<text x="101.5" y="150.5">100nF</text>
</g>
<text font-size="1.8" x="56.6" y="145.9" transform="rotate(-90 56.6 145.9)">U11_CSB</text>
<g font-size="1.6" fill="#a90000">
<text x="228.5" y="116.3">R73</text>
<text x="228.5" y="121.3">R0402</text>
<text x="237.4" y="121.3">R72</text>
<text x="237.4" y="126.4">R0402</text>
<text x="40.5" y="144.2">R76</text>
<text x="40.5" y="149.3">R0402</text>
</g>
</svg>
